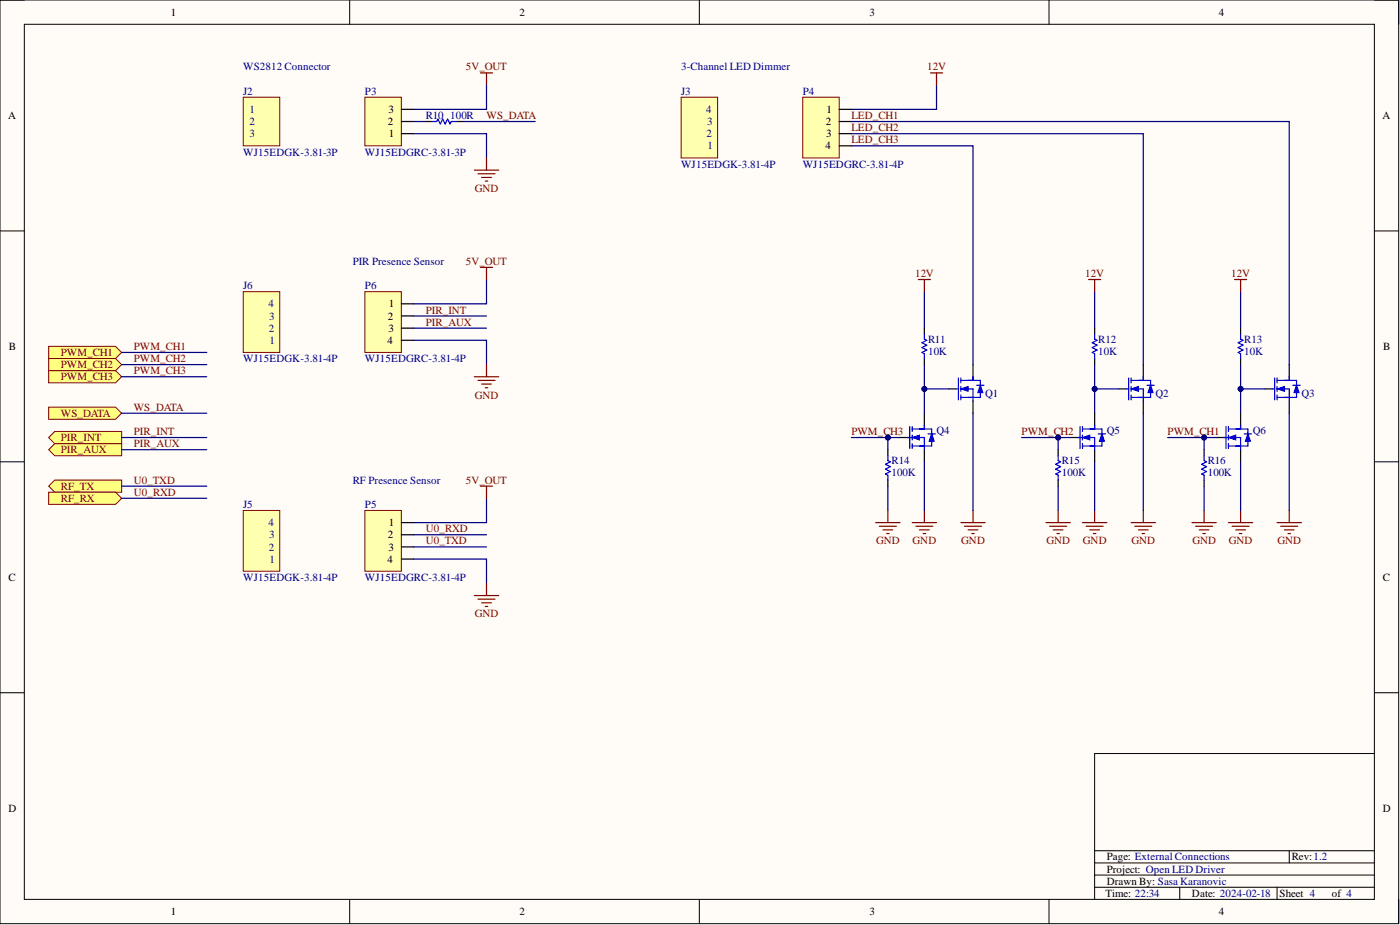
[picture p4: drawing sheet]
<svg xmlns="http://www.w3.org/2000/svg" width="292mm" height="193mm" viewBox="0 0 292 193" stroke-linecap="round" stroke-linejoin="round" font-family="sans-serif">
<path d="M0 0h291.8v192.7h-291.8z" fill-rule="evenodd" fill="#fffcf8"/>
<path d="M0 0h291.8v192.7h-291.8z" fill="none" stroke="#000" stroke-width=".21"/>
<path d="M5.1 5.1h281.7v182.5h-281.7z" fill-rule="evenodd" fill="#fffcf8"/>
<g fill="none" stroke="#000" stroke-width=".21">
<path d="M0 0h5.1M73 0v5.1M145.9 0v5.1M218.9 0v5.1M286.8 0h5v5.1M5.1 5.1h281.7v182.5h-281.7zM0 48.2h5.1M286.8 48.2h5M0 96.3h5.1M286.8 96.3h5M0 144.5h5.1M286.8 144.5h5"/>
<path d="M286.8 157.2h-58.4v30.4M228.4 177.5h58.4M269 177.5v2.5M73 187.6v5.1M145.9 187.6v5.1M218.9 187.6v5.1M228.4 182.6h58.4M228.4 185.1h58.4M228.4 180h58.4M246.2 185.1v2.5M266.5 185.1v2.5M291.8 187.6v5.1"/>
</g>
<path d="M142.1 20.3h7.6v12.7h-7.6z" fill-rule="evenodd" fill="#ffffb0"/>
<path d="M142.1 20.3h7.6v12.7h-7.6z" fill="none" stroke="#800000" stroke-width=".21"/>
<path d="M167.5 20.3h7.6v12.7h-7.6z" fill-rule="evenodd" fill="#ffffb0"/>
<path d="M167.5 20.3h7.6v12.7h-7.6z" fill="none" stroke="#800000" stroke-width=".21"/>
<path d="M175.1 22.8h2.5M175.1 25.4h2.5M175.1 27.9h2.5M175.1 30.4h2.5" fill="none" stroke="#000" stroke-width=".25"/>
<path d="M50.8 20.3h7.6v10.1h-7.6z" fill-rule="evenodd" fill="#ffffb0"/>
<path d="M50.8 20.3h7.6v10.1h-7.6z" fill="none" stroke="#800000" stroke-width=".21"/>
<path d="M76.1 20.3h7.6v10.1h-7.6z" fill-rule="evenodd" fill="#ffffb0"/>
<path d="M76.1 20.3h7.6v10.1h-7.6z" fill="none" stroke="#800000" stroke-width=".21"/>
<path d="M83.7 27.9h2.6M83.7 25.4h2.6M83.7 22.8h2.6M203 76.1v2.5M197.9 81.1h1.6M203 83.7v2.5" fill="none" stroke="#000" stroke-width=".25"/>
<path d="M200 78.9v4.5M200.5 79.4h2.5M200.5 78.9v1M199.5 81.1h.5M200.5 81.1h2.5v2.6M200.5 82.9h2.5M200.5 80.6v1M200.5 82.4v1" fill="none" stroke="#00f" stroke-width=".25"/>
<path d="M200.5 81.1l1.5-.5v1z" fill="#00f"/>
<path d="M200.5 81.1l1.5-.5v1z" fill="none" stroke="#00f" stroke-width=".21"/>
<path d="M203 78.6v.8" fill="none" stroke="#00f" stroke-width=".25"/>
<path d="M204.5 80.4l.5 1.5h-1z" fill="#00f"/>
<path d="M202 79.4h2.5v1M203.8 80.4h1.5M204.5 80.4l.5 1.5h-1zM204.5 81.9v1h-2.5" fill="none" stroke="#00f" stroke-width=".25"/>
<path d="M10.2 72.3h13.9l1.3 1.2-1.3 1.3h-13.9z" fill-rule="evenodd" fill="#ffff80"/>
<path d="M10.2 72.3h13.9l1.3 1.2-1.3 1.3h-13.9z" fill="none" stroke="#800000" stroke-width=".21"/>
<path d="M25.4 73.5h17.7" fill="none" stroke="#000080" stroke-width=".25"/>
<path d="M10.2 74.8h13.9l1.3 1.3-1.3 1.2h-13.9z" fill-rule="evenodd" fill="#ffff80"/>
<path d="M10.2 74.8h13.9l1.3 1.3-1.3 1.2h-13.9z" fill="none" stroke="#800000" stroke-width=".21"/>
<path d="M25.4 76.1h17.7" fill="none" stroke="#000080" stroke-width=".25"/>
<path d="M10.2 77.3h13.9l1.3 1.3-1.3 1.3h-13.9z" fill-rule="evenodd" fill="#ffff80"/>
<path d="M10.2 77.3h13.9l1.3 1.3-1.3 1.3h-13.9z" fill="none" stroke="#800000" stroke-width=".21"/>
<path d="M101.5 17.7v5.1h-15.2M195.4 17.7v5.1h-17.8M86.3 27.9h15.2v5.1M25.4 78.6h17.7" fill="none" stroke="#000080" stroke-width=".25"/>
<path d="M100.2 15.2h2.6M101.5 15.2v2.5M194.1 15.2h2.6M195.4 15.2v2.5" fill="none" stroke="#800000" stroke-width=".25"/>
<path d="M10.2 84.9h13.9l1.3 1.3-1.3 1.3h-13.9z" fill-rule="evenodd" fill="#ffff80"/>
<path d="M10.2 84.9h13.9l1.3 1.3-1.3 1.3h-13.9z" fill="none" stroke="#800000" stroke-width=".21"/>
<path d="M25.4 86.2h17.7" fill="none" stroke="#000080" stroke-width=".25"/>
<path d="M10.2 93.8l1.2-1.3h14v2.6h-14z" fill-rule="evenodd" fill="#ffff80"/>
<path d="M10.2 93.8l1.2-1.3h14v2.6h-14z" fill="none" stroke="#800000" stroke-width=".21"/>
<path d="M86.3 25.4h2.5M96.4 25.4h15.3M101.5 58.3v5.1h-15.2M86.3 71h15.2v5.1M86.3 65.9h15.2M25.4 93.8h17.7M86.3 116.6h15.2v5.1M86.3 111.6h15.2M86.3 114.1h15.2M101.5 104v5h-15.2" fill="none" stroke="#000080" stroke-width=".25"/>
<g fill="none" stroke="#800000" stroke-width=".25">
<path d="M99 35.5h5M99.7 36.3h3.6M100.5 37h2M101.3 37.8h.5M101.5 33v2.5M99 78.6h5M99.7 79.4h3.6M101.5 76.1v2.5M100.5 80.1h2M101.3 80.9h.5M99 124.2h5M99.7 125h3.6"/>
<path d="M100.5 125.8h2M101.3 126.5h.5M101.5 121.7v2.5"/>
</g>
<path d="M88.8 25.4h1.3M95.2 25.4h1.2" fill="none" stroke="#000" stroke-width=".25"/>
<path d="M90.1 25.4h1l.3-.6 .5 1.1 .5-1.1 .5 1.1 .5-1.1 .5 1.1 .2-.5h1.1" fill="none" stroke="#00f" stroke-width=".25"/>
<path d="M10.2 101.4l1.2-1.3h14v2.6h-14z" fill-rule="evenodd" fill="#ffff80"/>
<path d="M10.2 101.4l1.2-1.3h14v2.6h-14z" fill="none" stroke="#800000" stroke-width=".21"/>
<path d="M25.4 101.4h17.7" fill="none" stroke="#000080" stroke-width=".25"/>
<path d="M10.2 102.7h13.9l1.3 1.3-1.3 1.2h-13.9z" fill-rule="evenodd" fill="#ffff80"/>
<path d="M10.2 102.7h13.9l1.3 1.3-1.3 1.2h-13.9z" fill="none" stroke="#800000" stroke-width=".21"/>
<path d="M25.4 104h17.7" fill="none" stroke="#000080" stroke-width=".25"/>
<path d="M238.5 76.1v2.5M233.5 81.1h1.5M238.5 83.7v2.5" fill="none" stroke="#000" stroke-width=".25"/>
<path d="M235.5 78.9v4.5M236 79.4h2.5M236 78.9v1M235 81.1h.5M236 81.1h2.5v2.6M236 82.9h2.5M236 80.6v1M236 82.4v1" fill="none" stroke="#00f" stroke-width=".25"/>
<path d="M236 81.1l1.5-.5v1z" fill="#00f"/>
<path d="M236 81.1l1.5-.5v1z" fill="none" stroke="#00f" stroke-width=".21"/>
<path d="M238.5 78.6v.8" fill="none" stroke="#00f" stroke-width=".25"/>
<path d="M240.1 80.4l.5 1.5h-1z" fill="#00f"/>
<path d="M237.5 79.4h2.6v1M265.9 78.9v4.5M266.5 79.4h2.5M266.5 78.9v1M239.3 80.4h1.5M240.1 80.4l.5 1.5h-1zM240.1 81.9v1h-2.6M265.4 81.1h.5M266.5 82.9h2.5M266.5 81.1h2.5v2.6M266.5 80.6v1M266.5 82.4v1" fill="none" stroke="#00f" stroke-width=".25"/>
<path d="M269 76.1v2.5M263.9 81.1h1.5M269 83.7v2.5" fill="none" stroke="#000" stroke-width=".25"/>
<path d="M266.5 81.1l1.5-.5v1z" fill="#00f"/>
<path d="M266.5 81.1l1.5-.5v1z" fill="none" stroke="#00f" stroke-width=".21"/>
<path d="M269 78.6v.8" fill="none" stroke="#00f" stroke-width=".25"/>
<path d="M270.5 80.4l.5 1.5h-1z" fill="#00f"/>
<path d="M268 79.4h2.5v1M189.3 91.3h.5M189.8 89v4.6M190.3 89.5h2.6M190.3 91.3h2.6v2.5M190.3 93h2.6M190.3 89v1M190.3 90.8v1M190.3 92.5v1.1M269.8 80.4h1.5M270.5 80.4l.5 1.5h-1zM270.5 81.9v1h-2.5" fill="none" stroke="#00f" stroke-width=".25"/>
<path d="M187.8 91.3h2.5M192.9 86.2v2.5M192.9 93.8v2.5" fill="none" stroke="#000" stroke-width=".25"/>
<path d="M190.3 91.3l1.5-.5v1z" fill="#00f"/>
<path d="M190.3 91.3l1.5-.5v1z" fill="none" stroke="#00f" stroke-width=".21"/>
<path d="M192.9 88.7v.8" fill="none" stroke="#00f" stroke-width=".25"/>
<path d="M194.4 90.5l.5 1.5h-1z" fill="#00f"/>
<path d="M191.8 89.5h2.6v1M193.6 90.5h1.5M194.4 90.5l.5 1.5h-1zM194.4 92v1h-2.6" fill="none" stroke="#00f" stroke-width=".25"/>
<path d="M177.6 30.4h25.4v45.7M177.6 27.9h60.9v48.2M177.6 25.4h91.4v50.7M197.9 81.1h-5v5.1" fill="none" stroke="#000080" stroke-width=".25"/>
<circle cx="192.9" cy="81.1" r=".51" fill="#000080"/>
<circle cx="192.9" cy="81.1" r=".51" fill="none" stroke="#000080" stroke-width=".21"/>
<path d="M177.6 91.3h10.2" fill="none" stroke="#000080" stroke-width=".25"/>
<circle cx="185.2" cy="91.3" r=".51" fill="#000080"/>
<circle cx="185.2" cy="91.3" r=".51" fill="none" stroke="#000080" stroke-width=".21"/>
<path d="M192.9 76.1v5" fill="none" stroke="#000080" stroke-width=".25"/>
<circle cx="192.9" cy="81.1" r=".51" fill="#000080"/>
<circle cx="192.9" cy="81.1" r=".51" fill="none" stroke="#000080" stroke-width=".21"/>
<path d="M192.9 60.8v7.7M233.5 81.1h-5.1v5.1" fill="none" stroke="#000080" stroke-width=".25"/>
<path d="M192.9 68.5v1.2M192.9 74.8v1.3" fill="none" stroke="#000" stroke-width=".25"/>
<path d="M192.9 69.7v1l.5 .3-1 .5 1 .5-1 .5 1 .5-1 .5 .5 .3v1" fill="none" stroke="#00f" stroke-width=".25"/>
<path d="M191.6 58.3h2.5M192.9 58.3v2.5" fill="none" stroke="#800000" stroke-width=".25"/>
<circle cx="228.4" cy="81.1" r=".51" fill="#000080"/>
<circle cx="228.4" cy="81.1" r=".51" fill="none" stroke="#000080" stroke-width=".21"/>
<path d="M228.4 76.1v5" fill="none" stroke="#000080" stroke-width=".25"/>
<circle cx="228.4" cy="81.1" r=".51" fill="#000080"/>
<circle cx="228.4" cy="81.1" r=".51" fill="none" stroke="#000080" stroke-width=".21"/>
<path d="M228.4 60.8v7.7M263.9 81.1h-5.1v5.1" fill="none" stroke="#000080" stroke-width=".25"/>
<path d="M228.4 68.5v1.2M228.4 74.8v1.3" fill="none" stroke="#000" stroke-width=".25"/>
<path d="M228.4 69.7v1l.5 .3-1 .5 1 .5-1 .5 1 .5-1 .5 .5 .3v1" fill="none" stroke="#00f" stroke-width=".25"/>
<circle cx="258.8" cy="81.1" r=".51" fill="#000080"/>
<circle cx="258.8" cy="81.1" r=".51" fill="none" stroke="#000080" stroke-width=".21"/>
<path d="M258.8 76.1v5" fill="none" stroke="#000080" stroke-width=".25"/>
<circle cx="258.8" cy="81.1" r=".51" fill="#000080"/>
<circle cx="258.8" cy="81.1" r=".51" fill="none" stroke="#000080" stroke-width=".21"/>
<path d="M258.8 60.8v7.7M192.9 96.3v10.2M203 86.2v20.3M228.4 96.3v10.2M238.5 86.2v20.3M258.8 96.3v10.2M269 86.2v20.3" fill="none" stroke="#000080" stroke-width=".25"/>
<path d="M258.8 68.5v1.2M258.8 74.8v1.3M223.3 91.3h2.6M228.4 86.2v2.5M228.4 93.8v2.5" fill="none" stroke="#000" stroke-width=".25"/>
<path d="M258.8 69.7v1l.5 .3-1 .5 1 .5-1 .5 1 .5-1 .5 .5 .3v1M224.8 91.3h.5M225.3 89v4.6M225.9 89.5h2.5M225.9 91.3h2.5v2.5M225.9 93h2.5M225.9 89v1M225.9 90.8v1M225.9 92.5v1.1" fill="none" stroke="#00f" stroke-width=".25"/>
<g fill="none" stroke="#800000" stroke-width=".25">
<path d="M227.1 58.3h2.6M228.4 58.3v2.5M257.6 58.3h2.5M258.8 58.3v2.5M190.3 109h5.1M191.1 109.8h3.5M191.8 110.5h2.1M192.6 111.3h.5M192.9 106.5v2.5M200.5 109h5M201.2 109.8h3.6M202 110.5h2"/>
<path d="M202.8 111.3h.5M203 106.5v2.5M225.9 109h5M226.6 109.8h3.6M227.4 110.5h2M228.1 111.3h.5M228.4 106.5v2.5M236 109h5.1M236.8 109.8h3.5M237.5 110.5h2.1M238.3 111.3h.5M238.5 106.5v2.5"/>
<path d="M256.3 109h5.1M257.1 109.8h3.5M257.8 110.5h2.1M258.6 111.3h.5M258.8 106.5v2.5M266.5 109h5M267.2 109.8h3.6M268 110.5h2M268.7 111.3h.5M269 106.5v2.5"/>
</g>
<path d="M225.9 91.3l1.5-.5v1z" fill="#00f"/>
<path d="M225.9 91.3l1.5-.5v1z" fill="none" stroke="#00f" stroke-width=".21"/>
<path d="M228.4 88.7v.8" fill="none" stroke="#00f" stroke-width=".25"/>
<path d="M229.9 90.5l.5 1.5h-1z" fill="#00f"/>
<path d="M227.4 89.5h2.5v1M229.1 90.5h1.6M229.9 90.5l.5 1.5h-1zM229.9 92v1h-2.5" fill="none" stroke="#00f" stroke-width=".25"/>
<path d="M213.2 91.3h10.1" fill="none" stroke="#000080" stroke-width=".25"/>
<circle cx="220.8" cy="91.3" r=".51" fill="#000080"/>
<circle cx="220.8" cy="91.3" r=".51" fill="none" stroke="#000080" stroke-width=".21"/>
<path d="M253.8 91.3h2.5M258.8 86.2v2.5M258.8 93.8v2.5" fill="none" stroke="#000" stroke-width=".25"/>
<path d="M255.3 91.3h.5M255.8 89v4.6M256.3 89.5h2.5M256.3 91.3h2.5v2.5M256.3 93h2.5M256.3 89v1M256.3 90.8v1M256.3 92.5v1.1" fill="none" stroke="#00f" stroke-width=".25"/>
<path d="M256.3 91.3l1.5-.5v1z" fill="#00f"/>
<path d="M256.3 91.3l1.5-.5v1z" fill="none" stroke="#00f" stroke-width=".21"/>
<path d="M258.8 88.7v.8" fill="none" stroke="#00f" stroke-width=".25"/>
<path d="M260.4 90.5l.5 1.5h-1z" fill="#00f"/>
<path d="M257.8 89.5h2.6v1M259.6 90.5h1.5M260.4 90.5l.5 1.5h-1zM260.4 92v1h-2.6" fill="none" stroke="#00f" stroke-width=".25"/>
<path d="M243.6 91.3h10.2" fill="none" stroke="#000080" stroke-width=".25"/>
<circle cx="251.2" cy="91.3" r=".51" fill="#000080"/>
<circle cx="251.2" cy="91.3" r=".51" fill="none" stroke="#000080" stroke-width=".21"/>
<path d="M185.2 93.8v1.3M220.8 93.8v1.3M251.2 93.8v1.3M185.2 100.1v1.3M220.8 100.1v1.3M251.2 100.1v1.3" fill="none" stroke="#000" stroke-width=".25"/>
<path d="M185.2 95.1v1l.6 .2-1.1 .6 1.1 .5-1.1 .5 1.1 .5-1.1 .5 .5 .2v1M220.8 95.1v1l.5 .2-1 .6 1 .5-1 .5 1 .5-1 .5 .5 .2v1M251.2 95.1v1l.5 .2-1 .6 1 .5-1 .5 1 .5-1 .5 .5 .2v1" fill="none" stroke="#00f" stroke-width=".25"/>
<g fill="none" stroke="#800000" stroke-width=".25">
<path d="M182.7 109h5.1M183.5 109.8h3.5M184.2 110.5h2.1M185 111.3h.5M185.2 106.5v2.5M218.2 109h5.1M219 109.8h3.6M219.8 110.5h2M220.5 111.3h.5M220.8 106.5v2.5M248.7 109h5.1M249.5 109.8h3.5"/>
<path d="M250.2 110.5h2M251 111.3h.5M251.2 106.5v2.5"/>
</g>
<path d="M251.2 91.3v2.5M251.2 101.4v5.1" fill="none" stroke="#000080" stroke-width=".25"/>
<circle cx="251.2" cy="91.3" r=".51" fill="#000080"/>
<circle cx="251.2" cy="91.3" r=".51" fill="none" stroke="#000080" stroke-width=".21"/>
<path d="M220.8 91.3v2.5M220.8 101.4v5.1" fill="none" stroke="#000080" stroke-width=".25"/>
<circle cx="220.8" cy="91.3" r=".51" fill="#000080"/>
<circle cx="220.8" cy="91.3" r=".51" fill="none" stroke="#000080" stroke-width=".21"/>
<path d="M185.2 91.3v2.5" fill="none" stroke="#000080" stroke-width=".25"/>
<circle cx="185.2" cy="91.3" r=".51" fill="#000080"/>
<circle cx="185.2" cy="91.3" r=".51" fill="none" stroke="#000080" stroke-width=".21"/>
<path d="M86.3 68.5h15.2M185.2 101.4v5.1" fill="none" stroke="#000080" stroke-width=".25"/>
<path d="M100.2 55.8h2.6M101.5 55.8v2.5M100.2 101.4h2.6M101.5 101.4v2.6" fill="none" stroke="#800000" stroke-width=".25"/>
<path d="M10.2 91.3l1.2-1.3h14v2.5h-14z" fill-rule="evenodd" fill="#ffff80"/>
<path d="M10.2 91.3l1.2-1.3h14v2.5h-14z" fill="none" stroke="#800000" stroke-width=".21"/>
<path d="M25.4 91.3h17.7" fill="none" stroke="#000080" stroke-width=".25"/>
<path d="M50.8 60.8h7.6v12.7h-7.6z" fill-rule="evenodd" fill="#ffffb0"/>
<path d="M50.8 60.8h7.6v12.7h-7.6z" fill="none" stroke="#800000" stroke-width=".21"/>
<path d="M76.1 60.8h7.6v12.7h-7.6z" fill-rule="evenodd" fill="#ffffb0"/>
<path d="M76.1 60.8h7.6v12.7h-7.6z" fill="none" stroke="#800000" stroke-width=".21"/>
<path d="M83.7 63.4h2.6M83.7 65.9h2.6M83.7 68.5h2.6M83.7 71h2.6" fill="none" stroke="#000" stroke-width=".25"/>
<path d="M50.8 106.5h7.6v12.7h-7.6z" fill-rule="evenodd" fill="#ffffb0"/>
<path d="M50.8 106.5h7.6v12.7h-7.6z" fill="none" stroke="#800000" stroke-width=".21"/>
<path d="M76.1 106.5h7.6v12.7h-7.6z" fill-rule="evenodd" fill="#ffffb0"/>
<path d="M76.1 106.5h7.6v12.7h-7.6z" fill="none" stroke="#800000" stroke-width=".21"/>
<path d="M83.7 109h2.6M83.7 111.6h2.6M83.7 114.1h2.6M83.7 116.6h2.6" fill="none" stroke="#000" stroke-width=".25"/>
<g font-size="2.3">
<text x="35.6" y="3.3">1</text>
<text x="108.4" y="3.3">2</text>
<text x="181.4" y="3.3">3</text>
<text x="254.3" y="3.3">4</text>
<text x="81" y="23.6">3</text>
<text x="172.5" y="23.6">1</text>
<text x="1.7" y="24.8">A</text>
<text x="81" y="26.1">2</text>
<text x="81.1" y="28.6">1</text>
<text x="172.3" y="26.1">2</text>
<text x="172.4" y="28.6">3</text>
<text x="288.4" y="24.8">A</text>
<text x="172.2" y="31.2">4</text>
<text x="81.1" y="64.1">1</text>
<text x="80.9" y="71.8">4</text>
<text x="81" y="66.7">2</text>
<text x="81" y="69.2">3</text>
<text x="1.9" y="73">B</text>
<text x="288.6" y="73">B</text>
<text x="81" y="112.3">2</text>
<text x="81.1" y="109.8">1</text>
<text x="80.9" y="117.4">4</text>
<text x="81" y="114.9">3</text>
<text x="1.8" y="121.2">C</text>
<text x="288.5" y="121.2">C</text>
<text x="1.8" y="169.4">D</text>
<text x="288.5" y="169.4">D</text>
<text x="230.9" y="179.5">Page: External Connections</text>
<text x="269.5" y="179.5">Rev:1.2</text>
<text x="230.9" y="184.6">Drawn By: Sasa Karanovic</text>
<text x="230.9" y="182">Project: Open LED Driver</text>
<text x="35.6" y="190.9">1</text>
<text x="108.4" y="190.9">2</text>
<text x="181.4" y="190.9">3</text>
<text x="230.7" y="187.1">Time: 22:34</text>
<text x="248.7" y="187.1">Date: 2024-02-18</text>
<text x="254.3" y="190.9">4</text>
<text x="267" y="187.1">Sheet 4</text>
<text x="277.9" y="187.1">of 4</text>
</g>
<g font-size="2.3" fill="#000080">
<text x="50.8" y="14.7">WS2812 Connector</text>
<text x="142.1" y="14.7">3-Channel LED Dimmer</text>
<text x="50.8" y="19.8">J2</text>
<text x="52" y="23.6">1</text>
<text x="76.1" y="19.8">P3</text>
<text x="142.1" y="19.8">J3</text>
<text x="147.4" y="23.6">4</text>
<text x="167.5" y="19.8">P4</text>
<text x="52" y="26.1">2</text>
<text x="52" y="28.6">3</text>
<text x="88.8" y="24.8">R10</text>
<text x="93.9" y="24.8">100R</text>
<text x="147.4" y="28.6">2</text>
<text x="147.5" y="26.1">3</text>
<text x="50.8" y="32.5">WJ15EDGK-3.81-3P</text>
<text x="76.1" y="32.5">WJ15EDGRC-3.81-3P</text>
<text x="142.1" y="35">WJ15EDGK-3.81-4P</text>
<text x="147.6" y="31.2">1</text>
<text x="167.5" y="35">WJ15EDGRC-3.81-4P</text>
<text x="73.6" y="55.3">PIR Presence Sensor</text>
<text x="50.8" y="60.3">J6</text>
<text x="56" y="64.1">4</text>
<text x="76.1" y="60.3">P6</text>
<text x="56.1" y="69.2">2</text>
<text x="56.2" y="66.7">3</text>
<text x="56.3" y="71.8">1</text>
<text x="193.6" y="71.5">R11</text>
<text x="229.1" y="71.5">R12</text>
<text x="259.6" y="71.5">R13</text>
<text x="50.8" y="75.6">WJ15EDGK-3.81-4P</text>
<text x="76.1" y="75.6">WJ15EDGRC-3.81-4P</text>
<text x="193.6" y="74">10K</text>
<text x="229.1" y="74">10K</text>
<text x="259.6" y="74">10K</text>
<text x="205.5" y="82.9">Q1</text>
<text x="241.1" y="82.9">Q2</text>
<text x="271.5" y="82.9">Q3</text>
<text x="195.4" y="90.5">Q4</text>
<text x="230.9" y="90.5">Q5</text>
<text x="261.4" y="90.5">Q6</text>
<text x="73.6" y="100.9">RF Presence Sensor</text>
<text x="186" y="99.4">100K</text>
<text x="186" y="96.9">R14</text>
<text x="221.5" y="99.4">100K</text>
<text x="221.5" y="96.9">R15</text>
<text x="252" y="99.4">100K</text>
<text x="252" y="96.9">R16</text>
<text x="50.8" y="106">J5</text>
<text x="76.1" y="106">P5</text>
<text x="56" y="109.8">4</text>
<text x="56.2" y="112.3">3</text>
<text x="56.1" y="114.9">2</text>
<text x="56.3" y="117.4">1</text>
<text x="50.8" y="121.2">WJ15EDGK-3.81-4P</text>
<text x="76.1" y="121.2">WJ15EDGRC-3.81-4P</text>
</g>
<g font-size="2.3" fill="#800000">
<text x="97.2" y="14.7">5V_OUT</text>
<text x="193.5" y="14.7">12V</text>
<text x="101.5" y="24.8">WS_DATA</text>
<text x="177.6" y="24.8">LED_CH1</text>
<text x="177.6" y="27.4">LED_CH2</text>
<text x="177.6" y="29.9">LED_CH3</text>
<text x="99.1" y="40.1">GND</text>
<text x="97.2" y="55.3">5V_OUT</text>
<text x="190.9" y="57.8">12V</text>
<text x="226.4" y="57.8">12V</text>
<text x="256.9" y="57.8">12V</text>
<text x="88.8" y="65.4">PIR_INT</text>
<text x="88.8" y="67.9">PIR_AUX</text>
<text x="12.7" y="74.3">PWM_CH1</text>
<text x="12.7" y="76.8">PWM_CH2</text>
<text x="27.9" y="73">PWM_CH1</text>
<text x="27.9" y="75.6">PWM_CH2</text>
<text x="12.7" y="79.4">PWM_CH3</text>
<text x="27.9" y="78.1">PWM_CH3</text>
<text x="99.1" y="83.2">GND</text>
<text x="12.7" y="87">WS_DATA</text>
<text x="27.9" y="85.7">WS_DATA</text>
<text x="12.7" y="94.6">PIR_AUX</text>
<text x="12.7" y="92">PIR_INT</text>
<text x="27.9" y="93.3">PIR_AUX</text>
<text x="27.9" y="90.8">PIR_INT</text>
<text x="177.6" y="90.8">PWM_CH3</text>
<text x="213.2" y="90.8">PWM_CH2</text>
<text x="243.6" y="90.8">PWM_CH1</text>
<text x="27.9" y="100.9">U0_TXD</text>
<text x="97.2" y="100.9">5V_OUT</text>
<text x="12.7" y="102.2">RF_TX</text>
<text x="12.7" y="104.7">RF_RX</text>
<text x="27.9" y="103.4">U0_RXD</text>
<text x="88.8" y="113.6">U0_TXD</text>
<text x="88.8" y="111.1">U0_RXD</text>
<text x="182.8" y="113.6">GND</text>
<text x="190.4" y="113.6">GND</text>
<text x="200.6" y="113.6">GND</text>
<text x="218.3" y="113.6">GND</text>
<text x="225.9" y="113.6">GND</text>
<text x="236.1" y="113.6">GND</text>
<text x="248.8" y="113.6">GND</text>
<text x="256.4" y="113.6">GND</text>
<text x="266.5" y="113.6">GND</text>
<text x="99.1" y="128.8">GND</text>
</g>
</svg>
